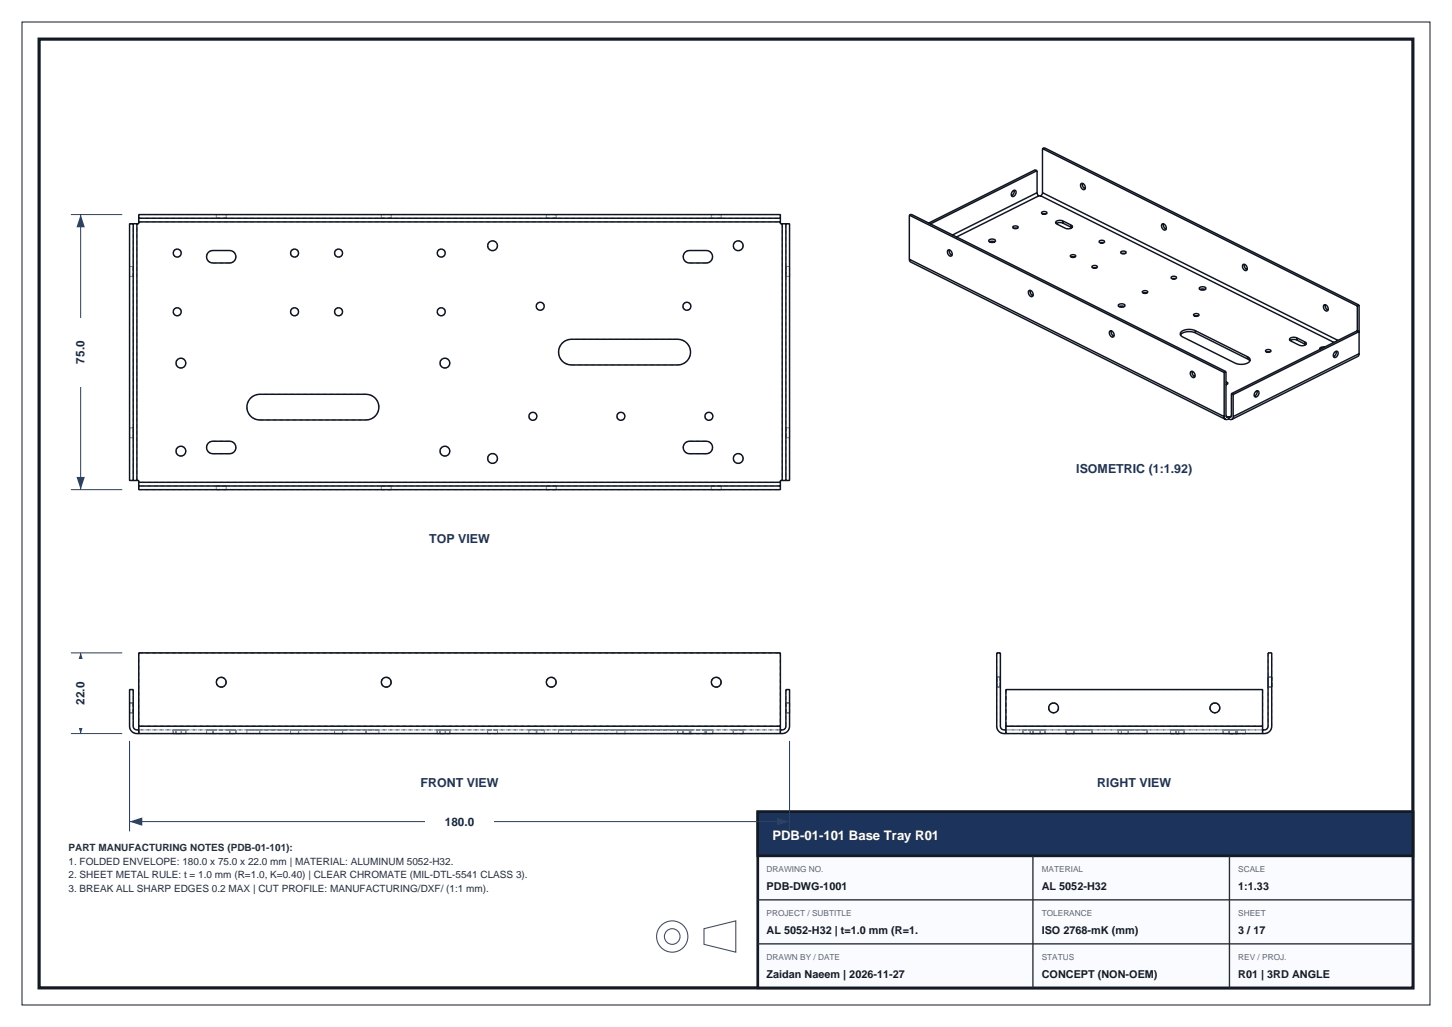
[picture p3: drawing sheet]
<svg xmlns="http://www.w3.org/2000/svg" width="297mm" height="210mm" viewBox="0 0 297 210" stroke-linecap="round" stroke-linejoin="round" font-family="sans-serif">
<path d="M8 8h281v194h-281z" fill="none" stroke="#141a24" stroke-width=".65" stroke-linecap="butt"/>
<path d="M4.5 4.5h288v201h-288z" fill="none" stroke="#141a24" stroke-width=".2"/>
<path d="M155 166h134v36h-134z" fill-rule="evenodd" fill="#fafbfe" stroke="#141a24" stroke-width=".55"/>
<path d="M155 166h134v9h-134z" fill-rule="evenodd" fill="#1c335c" stroke="#141a24" stroke-width=".55"/>
<path d="M211.3 175v27M251.5 175v27M155 193h134M155 184h134" fill="none" stroke="#262e38" stroke-width=".28"/>
<g fill="none" stroke="#404d5c" stroke-width=".22">
<path d="M144 189.9l6.5-1.6v6.4l-6.5-1.6z"/>
<circle cx="137.5" cy="191.5" r="3.2"/>
<circle cx="137.5" cy="191.5" r="1.6"/>
</g>
<g fill="none" stroke="#7a8594" stroke-width=".2" stroke-dasharray=".8 .6" stroke-linecap="butt">
<path d="M26.5 55.5v1M26.5 56.5v-2M26.5 54.5v1M26.5 45.7v52.5M26.5 45.7h1.5M26.5 56.5h.7M26.5 54.5h.7M27.2 55.5v-1M27.2 54.5v2M27.2 56.5v-1M27.2 45.7h-.7M28.4 45.4v-1.5"/>
<path d="M28.4 43.9v.7M28.4 44.6h131.2M28.4 45.4v.3M28.4 45.7h-.4M28.4 45.4h131.2M35.4 51.7a.83 .83 0 0 0 1.2 .8 .83 .83 0 0 0 .3-1.3 .83 .83 0 0 0-1.4 .2l-.1 .3M43.5 51.2a1.28 1.28 0 0 0-1.2 1.3 1.28 1.28 0 0 0 1.2 1.3M43.5 53.8h3.5M44.2 44.6v-.7M44.2 43.9h2.1M44.2 44.6h2.1M46.3 43.9h-2.1"/>
<path d="M46.3 44.6h-2.1M46.3 44.6v-.7M47 51.2h-3.5M47 53.8a1.28 1.28 0 0 0 1.3-1.3 1.28 1.28 0 0 0-1.3-1.3M59.4 51.7a.83 .83 0 0 0 1.2 .8 .83 .83 0 0 0 .3-1.3 .83 .83 0 0 0-1.4 .2l-.1 .3M68.4 51.7a.83 .83 0 0 0 1.2 .8 .83 .83 0 0 0 .3-1.3 .83 .83 0 0 0-1.4 .2l-.1 .3M78 44.6v-.7M78 43.9h2M78 44.6h2M80 43.9h-2M80 44.6h-2M80 44.6v-.7"/>
<path d="M89.4 51.7a.83 .83 0 0 0 1.2 .8 .83 .83 0 0 0 .3-1.3 .83 .83 0 0 0-1.4 .2l-.1 .3M99.7 50.3a1.01 1.01 0 0 0 1.4 .9 1.01 1.01 0 0 0 .4-1.6 1.01 1.01 0 0 0-1.7 .2l-.1 .5M111.7 44.6v-.7M111.7 43.9h2.1M111.7 44.6h2.1M113.8 43.9h-2.1M113.8 44.6h-2.1M113.8 44.6v-.7M141 51.2a1.28 1.28 0 0 0-1.3 1.3 1.28 1.28 0 0 0 1.3 1.3M141 53.8h3.5M144.5 51.2h-3.5M144.5 53.8a1.28 1.28 0 0 0 1.2-1.3 1.28 1.28 0 0 0-1.2-1.3"/>
<path d="M145.5 44.6v-.7M145.5 43.9h2M145.5 44.6h2M147.5 43.9h-2M147.5 44.6h-2M147.5 44.6v-.7M150 50.3a1.01 1.01 0 0 0 1.4 .9 1.01 1.01 0 0 0 .3-1.6 1.01 1.01 0 0 0-1.6 .2l-.1 .5M159.6 43.9h-131.2M159.6 43.9v1.5M159.6 44.6v-.7M159.6 45.7v-.3M160 45.7h1.5"/>
<path d="M160 45.7h-.4M160 45.7v52.5M160.8 55.5v1M160.8 56.5v-2M160.8 54.5v1M160.8 45.7v52.5M160.8 56.5h.7M160.8 54.5h.7M161.5 55.5v-1M161.5 54.5v2M161.5 56.5v-1M161.5 45.7h-.7"/>
<path d="M35.4 63.8a.82 .82 0 0 0 1.2 .7 .82 .82 0 0 0 .3-1.3 .82 .82 0 0 0-1.4 .2l-.1 .4M36 74.3a1.01 1.01 0 0 0 1.4 .9 1.01 1.01 0 0 0 .3-1.6 1.01 1.01 0 0 0-1.6 .2l-.1 .5M59.4 63.8a.82 .82 0 0 0 1.2 .7 .82 .82 0 0 0 .3-1.3 .82 .82 0 0 0-1.4 .2l-.1 .4M68.4 63.8a.83 .83 0 0 0 1.2 .7 .83 .83 0 0 0 .3-1.3 .83 .83 0 0 0-1.4 .2l-.1 .4M89.4 63.8a.83 .83 0 0 0 1.2 .7 .83 .83 0 0 0 .3-1.3 .83 .83 0 0 0-1.4 .2l-.1 .4M90 74.3a1.01 1.01 0 0 0 1.4 .9 1.01 1.01 0 0 0 .3-1.6 1.01 1.01 0 0 0-1.6 .2l-.1 .5M109.7 62.6a.82 .82 0 0 0 1.1 .8 .82 .82 0 0 0 .3-1.3 .82 .82 0 0 0-1.3 .2l-.1 .3M116.9 69.4a2.62 2.62 0 0 0-2.7 2.6 2.62 2.62 0 0 0 2.7 2.6M116.9 74.6h21.7M138.6 69.4h-21.7M138.6 74.6a2.62 2.62 0 0 0 2.6-2.6 2.62 2.62 0 0 0-2.6-2.6M139.7 62.6a.83 .83 0 0 0 1.1 .8 .83 .83 0 0 0 .3-1.3 .83 .83 0 0 0-1.3 .2l-.1 .3"/>
<path d="M26.5 88.5v1M26.5 89.5v-2M26.5 87.5v1M26.5 98.2h.7M26.5 89.5h.7M26.5 87.5h.7M27.2 88.5v-1M27.2 87.5v2M27.2 89.5v-1M27.2 98.2v-52.5M28 98.2h-1.5M28 98.2h.4"/>
<path d="M28 98.2v-52.5M28.4 99.4v.7M28.4 98.2v.4M36 92.3a1.01 1.01 0 0 0 1.4 .9 1.01 1.01 0 0 0 .3-1.6 1.01 1.01 0 0 0-1.6 .2l-.1 .5M43.5 90.2a1.28 1.28 0 0 0-1.2 1.3 1.28 1.28 0 0 0 1.2 1.3M43.5 92.8h3.5M44.2 99.4h2.1M46.3 99.4h-2.1M47 90.2h-3.5M47 92.8a1.28 1.28 0 0 0 1.3-1.3 1.28 1.28 0 0 0-1.3-1.3M53.1 80.6a2.63 2.63 0 0 0-2.6 2.6 2.63 2.63 0 0 0 2.6 2.7M53.1 85.9h21.8"/>
<path d="M74.9 80.6h-21.8M74.9 85.9a2.63 2.63 0 0 0 2.6-2.7 2.63 2.63 0 0 0-2.6-2.6M78 99.4h2M80 99.4h-2M90 92.3a1.01 1.01 0 0 0 1.4 .9 1.01 1.01 0 0 0 .3-1.6 1.01 1.01 0 0 0-1.6 .2l-.1 .5M99.7 93.7a1.01 1.01 0 0 0 1.4 1 1.01 1.01 0 0 0 .4-1.6 1.01 1.01 0 0 0-1.7 .2l-.1 .4M108.2 85.1a.83 .83 0 0 0 1.1 .8 .83 .83 0 0 0 .3-1.3 .83 .83 0 0 0-1.3 .2l-.1 .3M111.7 99.4h2.1M113.8 99.4h-2.1M126.2 85.1a.83 .83 0 0 0 1.1 .8 .83 .83 0 0 0 .3-1.3 .83 .83 0 0 0-1.3 .2l-.1 .3M141 90.2a1.28 1.28 0 0 0-1.3 1.3 1.28 1.28 0 0 0 1.3 1.3M141 92.8h3.5"/>
<path d="M144.2 85.1a.83 .83 0 0 0 1.1 .8 .83 .83 0 0 0 .3-1.3 .83 .83 0 0 0-1.3 .2l-.1 .3M144.5 90.2h-3.5M144.5 92.8a1.28 1.28 0 0 0 1.2-1.3 1.28 1.28 0 0 0-1.2-1.3M145.5 99.4h2M147.5 99.4h-2M150 93.7a1.01 1.01 0 0 0 1.4 1 1.01 1.01 0 0 0 .3-1.6 1.01 1.01 0 0 0-1.6 .2l-.1 .4M159.6 98.6v1.5M159.6 99.4h-131.2M159.6 98.6v-.4M159.6 98.2h.4M159.6 98.6h-131.2M160.8 88.5v1"/>
<path d="M160.8 89.5v-2M160.8 87.5v1M160.8 98.2h.7M160.8 89.5h.7M160.8 87.5h.7M161.5 88.5v-1M161.5 87.5v2M161.5 89.5v-1M161.5 98.2v-52.5M161.5 98.2h-1.5M28.4 100.1h131.2M28.4 100.1v-1.5"/>
<path d="M44.2 100.1v-.7M44.2 100.1h2.1M46.3 100.1h-2.1M46.3 100.1v-.7M78 100.1v-.7M78 100.1h2M80 100.1h-2M80 100.1v-.7M111.7 100.1v-.7M111.7 100.1h2.1M113.8 100.1h-2.1M113.8 100.1v-.7"/>
<path d="M145.5 100.1v-.7M145.5 100.1h2M147.5 100.1h-2M147.5 100.1v-.7M159.6 100.1v-.7M28.4 133.5v15M28.4 133.5h131.2M44.2 139.5a1.01 1.01 0 0 0 1.4 .9 1.01 1.01 0 0 0 .4-1.6 1.01 1.01 0 0 0-1.7 .3l-.1 .4M44.2 139.5a1.01 1.01 0 0 1 1.4-.9 1.01 1.01 0 0 1 .4 1.6 1.01 1.01 0 0 1-1.7-.3l-.1-.4M78 139.5a1.01 1.01 0 0 0 1.4 .9 1.01 1.01 0 0 0 .3-1.6 1.01 1.01 0 0 0-1.6 .3l-.1 .4M78 139.5a1.01 1.01 0 0 1 1.4-.9 1.01 1.01 0 0 1 .3 1.6 1.01 1.01 0 0 1-1.6-.3l-.1-.4M111.7 139.5a1.01 1.01 0 0 0 1.4 .9 1.01 1.01 0 0 0 .4-1.6 1.01 1.01 0 0 0-1.7 .3l-.1 .4"/>
<path d="M111.7 139.5a1.01 1.01 0 0 1 1.4-.9 1.01 1.01 0 0 1 .4 1.6 1.01 1.01 0 0 1-1.7-.3l-.1-.4M145.5 139.5a1.01 1.01 0 0 0 1.4 .9 1.01 1.01 0 0 0 .3-1.6 1.01 1.01 0 0 0-1.6 .3l-.1 .4M145.5 139.5a1.01 1.01 0 0 1 1.4-.9 1.01 1.01 0 0 1 .3 1.6 1.01 1.01 0 0 1-1.6-.3l-.1-.4M159.6 133.5v15M159.6 133.5h-131.2M203.9 139.5v-1M203.9 138.5v2M203.9 133.5v15M203.9 138.5h.7M204.6 139.5v1M204.6 138.5v1M204.6 133.5v15"/>
<path d="M204.6 133.5h-.7M259.4 139.5v-1M259.4 138.5v2M259.4 133.5v15M259.4 133.5h.7M259.4 138.5h.7M260.1 139.5v1M260.1 138.5v1M26.5 143.7h.7M26.5 143.7v2.1M26.5 145.8v-2.1M26.5 148.5l.1 .7 .3 .4 .6 .3 .5 .1"/>
<path d="M26.5 141v7.5M26.5 145.8h.7M27.2 143.7v2.1M27.2 145.8v-2.1M27.2 141v7.5M27.2 148.5l.3 .5 .5 .3M27.2 141h-.7M28.4 150v-.7M28.4 150h131.2M28.4 150v-1.5M28.4 148.5v-15M28.4 149.3v.7"/>
<path d="M28.4 148.5v.8M28.4 149.3h131.2M28.4 150h-.4M28.4 149.3h-.4M28.4 148.5h131.2M35.4 150v-.7M35.4 149.3h1.7M35.4 150h1.7M36 150v-.7M36 149.3h2M36 150h2M37.1 149.3h-1.7"/>
<path d="M37.1 150h-1.7M37.1 150v-.7M38 149.3h-2M38 150h-2M38 150v-.7M42.3 149.3h1.2M42.3 150h1.2M42.3 150v-.7M43.5 149.3h3.5M43.5 149.3h-1.2M43.5 150h-1.2M43.5 150h3.5"/>
<path d="M43.5 150v-.7M47 150h-3.5M47 149.3h-3.5M47 149.3h1.3M47 150h1.3M47 150v-.7M47 149.3v.7M48.3 149.3h-1.3M48.3 150h-1.3M48.3 150v-.7M50.5 149.3h2.6M50.5 150h2.6"/>
<path d="M50.5 150v-.7M53.1 149.3h21.8M53.1 149.3h-2.6M53.1 150h-2.6M53.1 150h21.8M53.1 150v-.7M59.4 150v-.7M59.4 149.3h1.7M59.4 150h1.7M61.1 149.3h-1.7M61.1 150h-1.7M61.1 150v-.7"/>
<path d="M68.4 150v-.7M68.4 149.3h1.7M68.4 150h1.7M70.1 149.3h-1.7M70.1 150h-1.7M70.1 150v-.7M74.9 150h-21.8M74.9 149.3h-21.8M74.9 149.3h2.6M74.9 150h2.6M74.9 150v-.7M74.9 149.3v.7"/>
<path d="M77.5 149.3h-2.6M77.5 150h-2.6M77.5 150v-.7M89.4 150v-.7M89.4 149.3h1.7M89.4 150h1.7M90 150v-.7M90 149.3h2M90 150h2M91.1 149.3h-1.7M91.1 150h-1.7M91.1 150v-.7"/>
<path d="M92 149.3h-2M92 150h-2M92 150v-.7M99.7 150v-.7M99.7 149.3h2.1M99.7 150h2.1M101.8 149.3h-2.1M101.8 150h-2.1M101.8 150v-.7M108.2 150v-.7M108.2 149.3h1.6M108.2 150h1.6"/>
<path d="M109.7 150v-.7M109.7 149.3h1.6M109.7 150h1.6M109.8 149.3h-1.6M109.8 150h-1.6M109.8 150v-.7M111.3 149.3h-1.6M111.3 150h-1.6M111.3 150v-.7M114.3 149.3h2.6M114.3 150h2.6M114.3 150v-.7"/>
<path d="M116.9 149.3h21.7M116.9 149.3h-2.6M116.9 150h-2.6M116.9 150h21.7M116.9 150v-.7M126.2 150v-.7M126.2 149.3h1.6M126.2 150h1.6M127.8 149.3h-1.6M127.8 150h-1.6M127.8 150v-.7M138.6 150h-21.7"/>
<path d="M138.6 149.3h-21.7M138.6 149.3h2.7M138.6 150h2.7M138.6 150v-.7M138.6 149.3v.7M139.7 150v-.7M139.7 149.3h1.6M139.7 150h1.6M139.7 149.3h1.3M139.7 150h1.3M141 149.3h3.5M141 149.3h-1.3"/>
<path d="M141 150h-1.3M141 150h3.5M141 150v-.7M141.3 149.3h-2.7M141.3 150h-2.7M141.3 150v-.7M141.3 149.3h-1.6M141.3 150h-1.6M144.2 150v-.7M144.2 149.3h1.6M144.2 150h1.6M144.5 150h-3.5"/>
<path d="M144.5 149.3h-3.5M144.5 149.3h1.2M144.5 150h1.2M144.5 150v-.7M144.5 149.3v.7M145.7 149.3h-1.2M145.7 150h-1.2M145.7 150v-.7M145.8 149.3h-1.6M145.8 150h-1.6M145.8 150v-.7M150 150v-.7"/>
<path d="M150 149.3h2M150 150h2M152 149.3h-2M152 150h-2M152 150v-.7M159.6 150v-.7M159.6 148.5v1.5M159.6 148.5v.8M159.6 149.3h-131.2M159.6 149.3v.7M159.6 148.5h-131.2M160 150l.7-.1 .4-.3 .3-.4 .1-.7"/>
<path d="M160 150h-.4M160 149.3h-.4M160.8 143.7h.7M160.8 143.7v2.1M160.8 145.8v-2.1M160.8 141v7.5M160.8 141h.7M160.8 148.5l-.3 .5-.5 .3M160.8 145.8h.7M161.5 143.7v2.1M161.5 145.8v-2.1M161.5 148.5v-7.5"/>
<path d="M203.9 140.5v-1M203.9 148.5l.1 .7 .3 .4 .6 .3 .5 .1M203.9 140.5h.7M204.6 140.5v-2M204.6 148.5l.2 .5 .6 .3M205.7 141v7.5M205.7 141h52.5M205.7 148.5v.8M205.7 150v-.7M205.7 149.3h52.5M205.7 150h52.5M205.7 150v-1.5"/>
<path d="M205.7 148.5v-7.5M205.7 149.3v.7M205.7 150h-.3M205.7 149.3h-.3M205.7 148.5h52.5M209.2 149.3h1.1M209.2 150h2.1M209.2 150v-.7M210.3 149.3h1M210.3 150h-1.1M210.7 149.3h1M210.7 150h2.1"/>
<path d="M210.7 150v-.7M211.2 150v-.7M211.2 149.3h2.6M211.2 149.3v.7M211.2 150h2.6M211.3 149.3h-2.1M211.3 150h-1M211.3 150v-.7M211.7 149.3h1.1M211.7 150h-1M212.8 149.3h-2.1M212.8 150h-1.1"/>
<path d="M212.8 150v-.7M213.8 150v-.7M213.8 150h-2.6M213.8 149.3h-2.6M215.5 143.7a1.01 1.01 0 0 0-.9 1.4 1.01 1.01 0 0 0 1.6 .4 1.01 1.01 0 0 0-.3-1.7l-.4-.1M215.5 143.7a1.01 1.01 0 0 1 .9 1.4 1.01 1.01 0 0 1-1.6 .4 1.01 1.01 0 0 1 .3-1.7l.4-.1M218 149.3h.9M218 150h1.7M218 150v-.7M218.1 150v-.7M218.1 149.3h5.3M218.1 149.3v.7"/>
<path d="M218.1 150h5.3M218.9 149.3h.8M218.9 150h-.9M219.7 149.3h-1.7M219.7 150h-.8M219.7 150v-.7M223.4 150v-.7M223.4 150h-5.3M223.4 149.3h-5.3M228.7 149.3h1M228.7 150h2.1M228.7 150v-.7"/>
<path d="M229.4 150v-.7M229.4 149.3h5.2M229.4 149.3v.7M229.4 150h5.2M229.7 149.3h1.1M229.7 150h-1M230.8 149.3h-2.1M230.8 150h-1.1M230.8 150v-.7M234.6 150v-.7M234.6 150h-5.2M234.6 149.3h-5.2"/>
<path d="M239.4 149.3h.8M239.4 150h1.7M239.4 150v-.7M240.2 149.3h.9M240.2 150h-.8M240.6 149.3h.8M240.6 150h1.6M240.6 150v-.7M241.1 149.3h-1.7M241.1 150h-.9M241.1 150v-.7M241.4 149.3h.8"/>
<path d="M241.4 150h-.8M242.2 149.3h-1.6M242.2 150h-.8M242.2 150v-.7M248.5 143.7a1.01 1.01 0 0 0-.9 1.4 1.01 1.01 0 0 0 1.6 .4 1.01 1.01 0 0 0-.3-1.7l-.4-.1M248.5 143.7a1.01 1.01 0 0 1 .9 1.4 1.01 1.01 0 0 1-1.6 .4 1.01 1.01 0 0 1 .3-1.7l.4-.1M250.2 150v-.7M250.2 149.3h2.6M250.2 149.3v.7M250.2 150h2.6M251.4 149.3h.9M251.4 150h1.7"/>
<path d="M251.4 150v-.7M252.3 149.3h.8M252.3 150h-.9M252.7 149.3h1M252.7 150h2.1M252.7 150v-.7M252.8 150v-.7M252.8 150h-2.6M252.8 149.3h-2.6M253.1 149.3h-1.7M253.1 150h-.8M253.1 150v-.7"/>
<path d="M253.7 149.3h1.1M253.7 150h-1M254.8 149.3h-2.1M254.8 150h-1.1M254.8 150v-.7M258.2 141v7.5M258.2 149.3v.7M258.2 148.5v.8M258.2 148.5v1.5M258.2 141h-52.5M258.2 150v-.7M258.2 149.3h-52.5"/>
<path d="M258.2 148.5h-52.5M258.6 150l.5-.1 .6-.3 .3-.4 .1-.7M258.6 150h-.4M258.6 149.3h-.4M259.4 140.5v-1M259.4 148.5l-.2 .5-.6 .3M259.4 140.5h.7M260.1 140.5v-2M260.1 148.5v-15"/>
</g>
<g fill="none" stroke="#0f141f" stroke-width=".3">
<path d="M207.2 39.1l.2-.2a.41 .41 0 0 1 .5 .2 .41 .41 0 0 1-.1 .5 .5 .5 0 0 1-.4 .5 .5 .5 0 0 1-.5-.2v-.4zM207.4 38.9v.6l-.5 .5M212.1 39.4l.4 .6M212.1 34.9v4.5M212.1 34.9l-21.8 10.9M212.1 34.9l-.3-.2-21.8 10.9M212.1 39.4l-17.3 8.6M213.2 39.4l-.3 .6M213.2 30.4v9M213.2 30.4l.4-.2 64.4 32.2M213.2 30.4l64.4 32.2M213.2 39.4l60.5 30.2"/>
<path d="M221.1 37.6a.71 .71 0 0 1 .8 .3 .71 .71 0 0 1-.2 .9 .84 .84 0 0 1-.6-1.2zM221.4 37.5v.2a1 1 0 0 0 .6 .9M27.2 45.7h.8M27.2 45.7v52.5M27.2 45.7h-.7v52.5h.7M28 45.7v52.5M28.4 44.6v.8M28.4 44.6v-.7h131.2v.7M28.4 45.4v.3h-.4M28.4 44.6h131.2M28.4 45.4h131.2M42.5 51.7l.5-.3 .5-.2h3.5a1.28 1.28 0 0 1 1.3 1.3 1.28 1.28 0 0 1-1.3 1.3h-3.5a1.28 1.28 0 0 1-1.1-.7 1.28 1.28 0 0 1 .1-1.4z"/>
<path d="M140 51.7l.5-.3 .5-.2h3.5a1.28 1.28 0 0 1 1.2 1.3 1.28 1.28 0 0 1-1.2 1.3h-3.5a1.28 1.28 0 0 1-1.1-.7 1.28 1.28 0 0 1 .1-1.4zM159.6 44.6v.8M159.6 45.4v.3h.4M160 45.7h.8M160 45.7v52.5M160.8 45.7v52.5M160.8 45.7h.7v52.5h-.7M186 53l.3 .6 64.4 32.2M186 44l.4-.2 64.4 32.2M186 44v9M186 44l64.4 32.2M186 53l64.4 32.2"/>
<path d="M193.9 51.2a.71 .71 0 0 1 .8 .3 .71 .71 0 0 1-.2 .9 .84 .84 0 0 1-.6-1.2zM194.2 51.1v.2a1 1 0 0 0 .5 .9M202.3 49.1v-.1a.99 .99 0 0 1 1.3 .2 .77 .77 0 0 1-.7 .4 .77 .77 0 0 1-.6-.5zM202.4 49.5l.6-.2 .5 .2M207.2 46.4l.1-.1a.67 .67 0 0 1 1 .3 .59 .59 0 0 1-.6 .2 .59 .59 0 0 1-.5-.4zM207.4 46.7h.7M210.5 59.4a.71 .71 0 0 1 .7 .4 .71 .71 0 0 1-.1 .9 .84 .84 0 0 1-.6-1.3zM210.7 59.4v.2a1 1 0 0 0 .6 .9M212.5 40h.4M212.5 40l-16.8 8.5M212.9 40l60 30M213.1 43.4a.67 .67 0 0 1 1 .2 .59 .59 0 0 1-.6 .3 .59 .59 0 0 1-.4-.5z"/>
<path d="M213.2 43.8h.8M217.4 45.2a.94 .94 0 0 0-1.5 .4l2 1.1a.94 .94 0 0 0 1.4-.5l-.2-.2M217.4 45.6l-.7-.1-.7 .2M217.4 45.6l1.7 .9M217.4 45.2l1.7 .8M217.4 45.2v.4M219 52.2a.67 .67 0 0 1 1 .3 .59 .59 0 0 1-.6 .2 .59 .59 0 0 1-.4-.4zM219.1 46.5l.2 .1M219.1 46v.5M219.1 52.6h.7M223.4 54.4a.67 .67 0 0 1 1 .3 .59 .59 0 0 1-.6 .2 .59 .59 0 0 1-.4-.4zM223.6 54.8h.7"/>
<path d="M224.9 49.3v-.1a.67 .67 0 0 1 1 .3 .59 .59 0 0 1-.6 .3 .59 .59 0 0 1-.5-.5zM225 49.6h.7M229.3 51.5a.67 .67 0 0 1 1 .2 .59 .59 0 0 1-.6 .3 .59 .59 0 0 1-.4-.5zM229.4 51.8h.7M233.7 59.6l.1-.1a.67 .67 0 0 1 .9 .3 .59 .59 0 0 1-.6 .3 .59 .59 0 0 1-.4-.5zM233.9 59.9h.7M237.7 45.8a.71 .71 0 0 1 .8 .4 .71 .71 0 0 1-.2 .9 .84 .84 0 0 1-.6-1.3zM238 45.8l-.1 .1a.99 .99 0 0 0 .6 1M239.6 56.6a.67 .67 0 0 1 1 .3 .59 .59 0 0 1-.6 .2 .59 .59 0 0 1-.4-.4zM239.7 57h.7M245.3 58.8h.1a.99 .99 0 0 1 1.3 .2 .77 .77 0 0 1-.7 .4 .77 .77 0 0 1-.7-.5zM245.4 59.2l.6-.1 .5 .1"/>
<path d="M254.2 54.1a.71 .71 0 0 1 .8 .4 .71 .71 0 0 1-.1 .8 .84 .84 0 0 1-.7-1.2zM254.5 54v.2a1 1 0 0 0 .6 .9M114.9 70.2a2.63 2.63 0 0 1 2-.8h21.7a2.62 2.62 0 0 1 2.6 2.6 2.62 2.62 0 0 1-2.6 2.6h-21.7a2.62 2.62 0 0 1-2.4-1.5 2.62 2.62 0 0 1 .4-2.9zM227 67.7a.71 .71 0 0 1 .8 .4 .71 .71 0 0 1-.2 .8 .84 .84 0 0 1-.6-1.2zM227.3 67.6v.2a1 1 0 0 0 .6 .9M228.8 62.3a.99 .99 0 0 1 1.3 .2 .77 .77 0 0 1-.7 .4 .77 .77 0 0 1-.7-.5zM228.9 62.7l.5-.1 .6 .1M243.6 76a.71 .71 0 0 1 .7 .4 .71 .71 0 0 1-.1 .8 .84 .84 0 0 1-.6-1.2zM243.9 75.9l-.1 .2a1 1 0 0 0 .6 .9M244.2 64.3v-.1a.67 .67 0 0 1 1 .3 .59 .59 0 0 1-.6 .2 .59 .59 0 0 1-.4-.4zM244.3 64.6h.7M244.5 67.6a2.82 2.82 0 0 0-3 .4v.5l.4 .4 10.7 5.3a2.82 2.82 0 0 0 3.1-.4v-.4l-.5-.4"/>
<path d="M244.5 68.1l-1.1-.3a2.31 2.31 0 0 0-1.9 .7M244.5 68.1l10.7 5.3M244.5 67.6l10.7 5.4M244.5 67.6v.5M250.4 76.2v9M250.8 78.1h.1a.27 .27 0 0 1 .2 .4 .27 .27 0 0 1-.3 .1M250.8 78.6h.1M250.8 76v9l.1 .3h.2M250.8 76l-.4 .2M255.2 73.4l.5 .4M255.2 73v.4M257.1 79.9l-.1 .7-.4 .4"/>
<path d="M258.9 71.6h.1a.67 .67 0 0 1 1 .3 .59 .59 0 0 1-.6 .2 .59 .59 0 0 1-.5-.5zM259.1 72h.7M265.3 69.1a.94 .94 0 0 0-1.5 .4l1.9 1.1a.94 .94 0 0 0 1.5-.5l-.2-.2M265.3 69.5l-.7-.1-.7 .2M265.3 69.5l1.7 .9M265.3 69.1l1.7 .8M265.3 69.1v.4M267 70.4l.1 .1M267 69.9v.5M270.8 62.4a.71 .71 0 0 1 .8 .4 .71 .71 0 0 1-.2 .8 .84 .84 0 0 1-.6-1.2zM270.9 71l-.8 .1-.1 .1v.2M271.1 62.3v.2a1 1 0 0 0 .6 .9"/>
<path d="M273 72l.3-.2a.41 .41 0 0 1 .5 .2 .41 .41 0 0 1-.1 .5 .5 .5 0 0 1-.4 .5 .5 .5 0 0 1-.6-.2l.1-.4zM273.3 71.8l-.1 .7-.4 .4M277.6 67.6l.4 .2-25.8 12.9M277.6 67.6l-25.7 12.9M277.6 62.6v5M278 72.3l-.3 .6-25.7 12.9M278 62.4v9.9M278 62.4l-.4 .2M278 72.3l-25.8 12.9M27.2 98.2h.8M28 98.2h.4v.4M28.4 98.6v.8"/>
<path d="M28.4 99.4v.7h131.2v-.7M28.4 99.4h131.2M28.4 98.6h131.2M42.5 90.7l.5-.3 .5-.2h3.5a1.28 1.28 0 0 1 1.3 1.3 1.28 1.28 0 0 1-1.3 1.3h-3.5a1.28 1.28 0 0 1-1.1-.7 1.28 1.28 0 0 1 .1-1.4zM51.2 81.5a2.62 2.62 0 0 1 1.9-.9h21.8a2.63 2.63 0 0 1 2.6 2.6 2.63 2.63 0 0 1-2.6 2.7h-21.8a2.62 2.62 0 0 1-2.4-1.6 2.62 2.62 0 0 1 .5-2.8zM140 90.7l.5-.3 .5-.2h3.5a1.28 1.28 0 0 1 1.2 1.3 1.28 1.28 0 0 1-1.2 1.3h-3.5a1.28 1.28 0 0 1-1.1-.7 1.28 1.28 0 0 1 .1-1.4zM159.6 98.6v.8M160 98.2h.8M160 98.2h-.4v.4M250.4 85.2l.3 .6M250.8 85.1l.3 .2M251.3 85.6l.7 .2"/>
<path d="M251.3 85.6l-.6 .2M251.3 85.2v.4M251.3 85.2l-.2 .1M251.3 85.2l.2 .1M251.9 85.1l-.4 .2M251.9 80.5v4.6l-.1 .2h-.3M251.9 80.5l.3 .2M252.2 85.2l-.2 .6M252.2 80.7v4.5M256.9 80.1l.2-.2a.41 .41 0 0 1 .5 .2 .41 .41 0 0 1-.1 .5 .5 .5 0 0 1-.4 .5 .5 .5 0 0 1-.6-.2l.1-.4zM28.4 149.3l-.7-.1-.4-.5-.1-7.7h-.7v7.7l.4 .9 .9 .4h132.4l.9-.4 .4-.9v-7.7h-.7l-.1 7.7-.4 .5-.7 .1M28.4 148.5v1.5"/>
<path d="M28.4 148.5v-15h131.2v15M28.4 148.5h131.2M159.6 148.5v1.5M205.7 148.5v1.5M205.7 149.3l-.7-.2-.4-.5v-15.1h-.7v15.2l.1 .5 .4 .5 1 .3 53.7-.1 .7-.5 .3-.7v-15.2h-.7v15.1l-.4 .5-.8 .2M205.7 148.5v-7.5h52.5v7.5M205.7 148.5h52.5M258.2 148.5v1.5"/>
<circle cx="36.2" cy="51.7" r=".83"/>
<circle cx="60.2" cy="51.7" r=".83"/>
<circle cx="69.2" cy="51.7" r=".83"/>
<circle cx="90.3" cy="51.8" r=".83"/>
<circle cx="100.8" cy="50.2" r="1.01"/>
<circle cx="151" cy="50.2" r="1.01"/>
<circle cx="36.2" cy="63.7" r=".83"/>
<circle cx="37" cy="74.3" r="1.01"/>
<circle cx="60.2" cy="63.7" r=".83"/>
<circle cx="69.2" cy="63.7" r=".83"/>
<circle cx="90.3" cy="63.7" r=".83"/>
<circle cx="91" cy="74.2" r="1.01"/>
<circle cx="110.5" cy="62.6" r=".83"/>
<circle cx="140.5" cy="62.6" r=".83"/>
<circle cx="37" cy="92.3" r="1.01"/>
<circle cx="91" cy="92.2" r="1.01"/>
<circle cx="100.8" cy="93.7" r="1.01"/>
<circle cx="109" cy="85.1" r=".83"/>
<circle cx="127" cy="85.1" r=".82"/>
<circle cx="145" cy="85.1" r=".82"/>
<circle cx="151" cy="93.8" r="1.01"/>
<circle cx="45.2" cy="139.5" r="1.01"/>
<circle cx="79" cy="139.5" r="1.01"/>
<circle cx="112.7" cy="139.5" r="1.01"/>
<circle cx="146.5" cy="139.5" r="1.01"/>
<circle cx="215.5" cy="144.7" r="1.01"/>
<circle cx="248.5" cy="144.7" r="1.01"/>
</g>
<path d="M26.5 151.5v18.5M161.5 151.5v18.5M26.5 168h135" fill="none" stroke="#293d5c" stroke-width=".2"/>
<g fill="#293d5c">
<path d="M26.5 168l2.6-.9v1.7z"/>
<path d="M158.9 167.1l2.6 .9-2.6 .8z"/>
</g>
<path d="M87 166h14v3.8h-14z" fill-rule="evenodd" fill="#fff"/>
<path d="M14.5 133.5h10.5M16.5 133.5v16.5M14.5 150h10.5" fill="none" stroke="#293d5c" stroke-width=".2"/>
<g fill="#293d5c">
<path d="M15.6 147.4h1.7l-.8 2.6z"/>
<path d="M16.5 133.5l.8 2.6h-1.7z"/>
</g>
<path d="M14.5 134.7h3.8v14h-3.8z" fill-rule="evenodd" fill="#fff"/>
<path d="M14.5 43.9h10.5M16.5 43.9v56.2M14.5 100.1h10.5" fill="none" stroke="#293d5c" stroke-width=".2"/>
<g fill="#293d5c">
<path d="M15.6 97.5h1.7l-.8 2.6z"/>
<path d="M16.5 43.9l.8 2.6h-1.7z"/>
</g>
<path d="M14.5 65h3.8v14h-3.8z" fill-rule="evenodd" fill="#fff"/>
<text font-size="2.7" fill="#fff" x="158" y="171.8">PDB-01-101 Base Tray R01</text>
<g font-size="2.5" fill="#1c335c">
<text x="220.1" y="96.8">ISOMETRIC (1:1.92)</text>
<text x="87.8" y="111.1">TOP VIEW</text>
<text x="86" y="161">FRONT VIEW</text>
<text x="224.4" y="161">RIGHT VIEW</text>
</g>
<g font-size="2.4" fill="#1a2942">
<text x="17.3" y="74.3" transform="rotate(-90 17.3 74.3)">75.0</text>
<text x="17.3" y="144.1" transform="rotate(-90 17.3 144.1)">22.0</text>
<text x="91" y="168.8">180.0</text>
</g>
<g font-size="2.2" fill="#141a24">
<text x="156.8" y="182">PDB-DWG-1001</text>
<text x="213.1" y="182">AL 5052-H32</text>
<text x="253.3" y="182">1:1.33</text>
<text x="156.8" y="191">AL 5052-H32 | t=1.0 mm (R=1.</text>
<text x="213.1" y="191">ISO 2768-mK (mm)</text>
<text x="253.3" y="191">3 / 17</text>
<text x="156.8" y="200">Zaidan Naeem | 2026-11-27</text>
<text x="213.1" y="200">CONCEPT (NON-OEM)</text>
<text x="253.3" y="200">R01 | 3RD ANGLE</text>
</g>
<g font-size="2" fill="#242e3d">
<text x="14" y="174">PART MANUFACTURING NOTES (PDB-01-101):</text>
<text x="14" y="176.8">1. FOLDED ENVELOPE: 180.0 x 75.0 x 22.0 mm | MATERIAL: ALUMINUM 5052-H32.</text>
<text x="14" y="179.6">2. SHEET METAL RULE: t = 1.0 mm (R=1.0, K=0.40) | CLEAR CHROMATE (MIL-DTL-5541 CLASS 3).</text>
<text x="14" y="182.4">3. BREAK ALL SHARP EDGES 0.2 MAX | CUT PROFILE: MANUFACTURING/DXF/ (1:1 mm).</text>
</g>
<g font-size="1.7" fill="#59667a">
<text x="156.8" y="178.3">DRAWING NO.</text>
<text x="213.1" y="178.3">MATERIAL</text>
<text x="253.3" y="178.3">SCALE</text>
<text x="156.8" y="187.3">PROJECT / SUBTITLE</text>
<text x="213.1" y="187.3">TOLERANCE</text>
<text x="253.3" y="187.3">SHEET</text>
<text x="156.8" y="196.3">DRAWN BY / DATE</text>
<text x="213.1" y="196.3">STATUS</text>
<text x="253.3" y="196.3">REV / PROJ.</text>
</g>
</svg>
